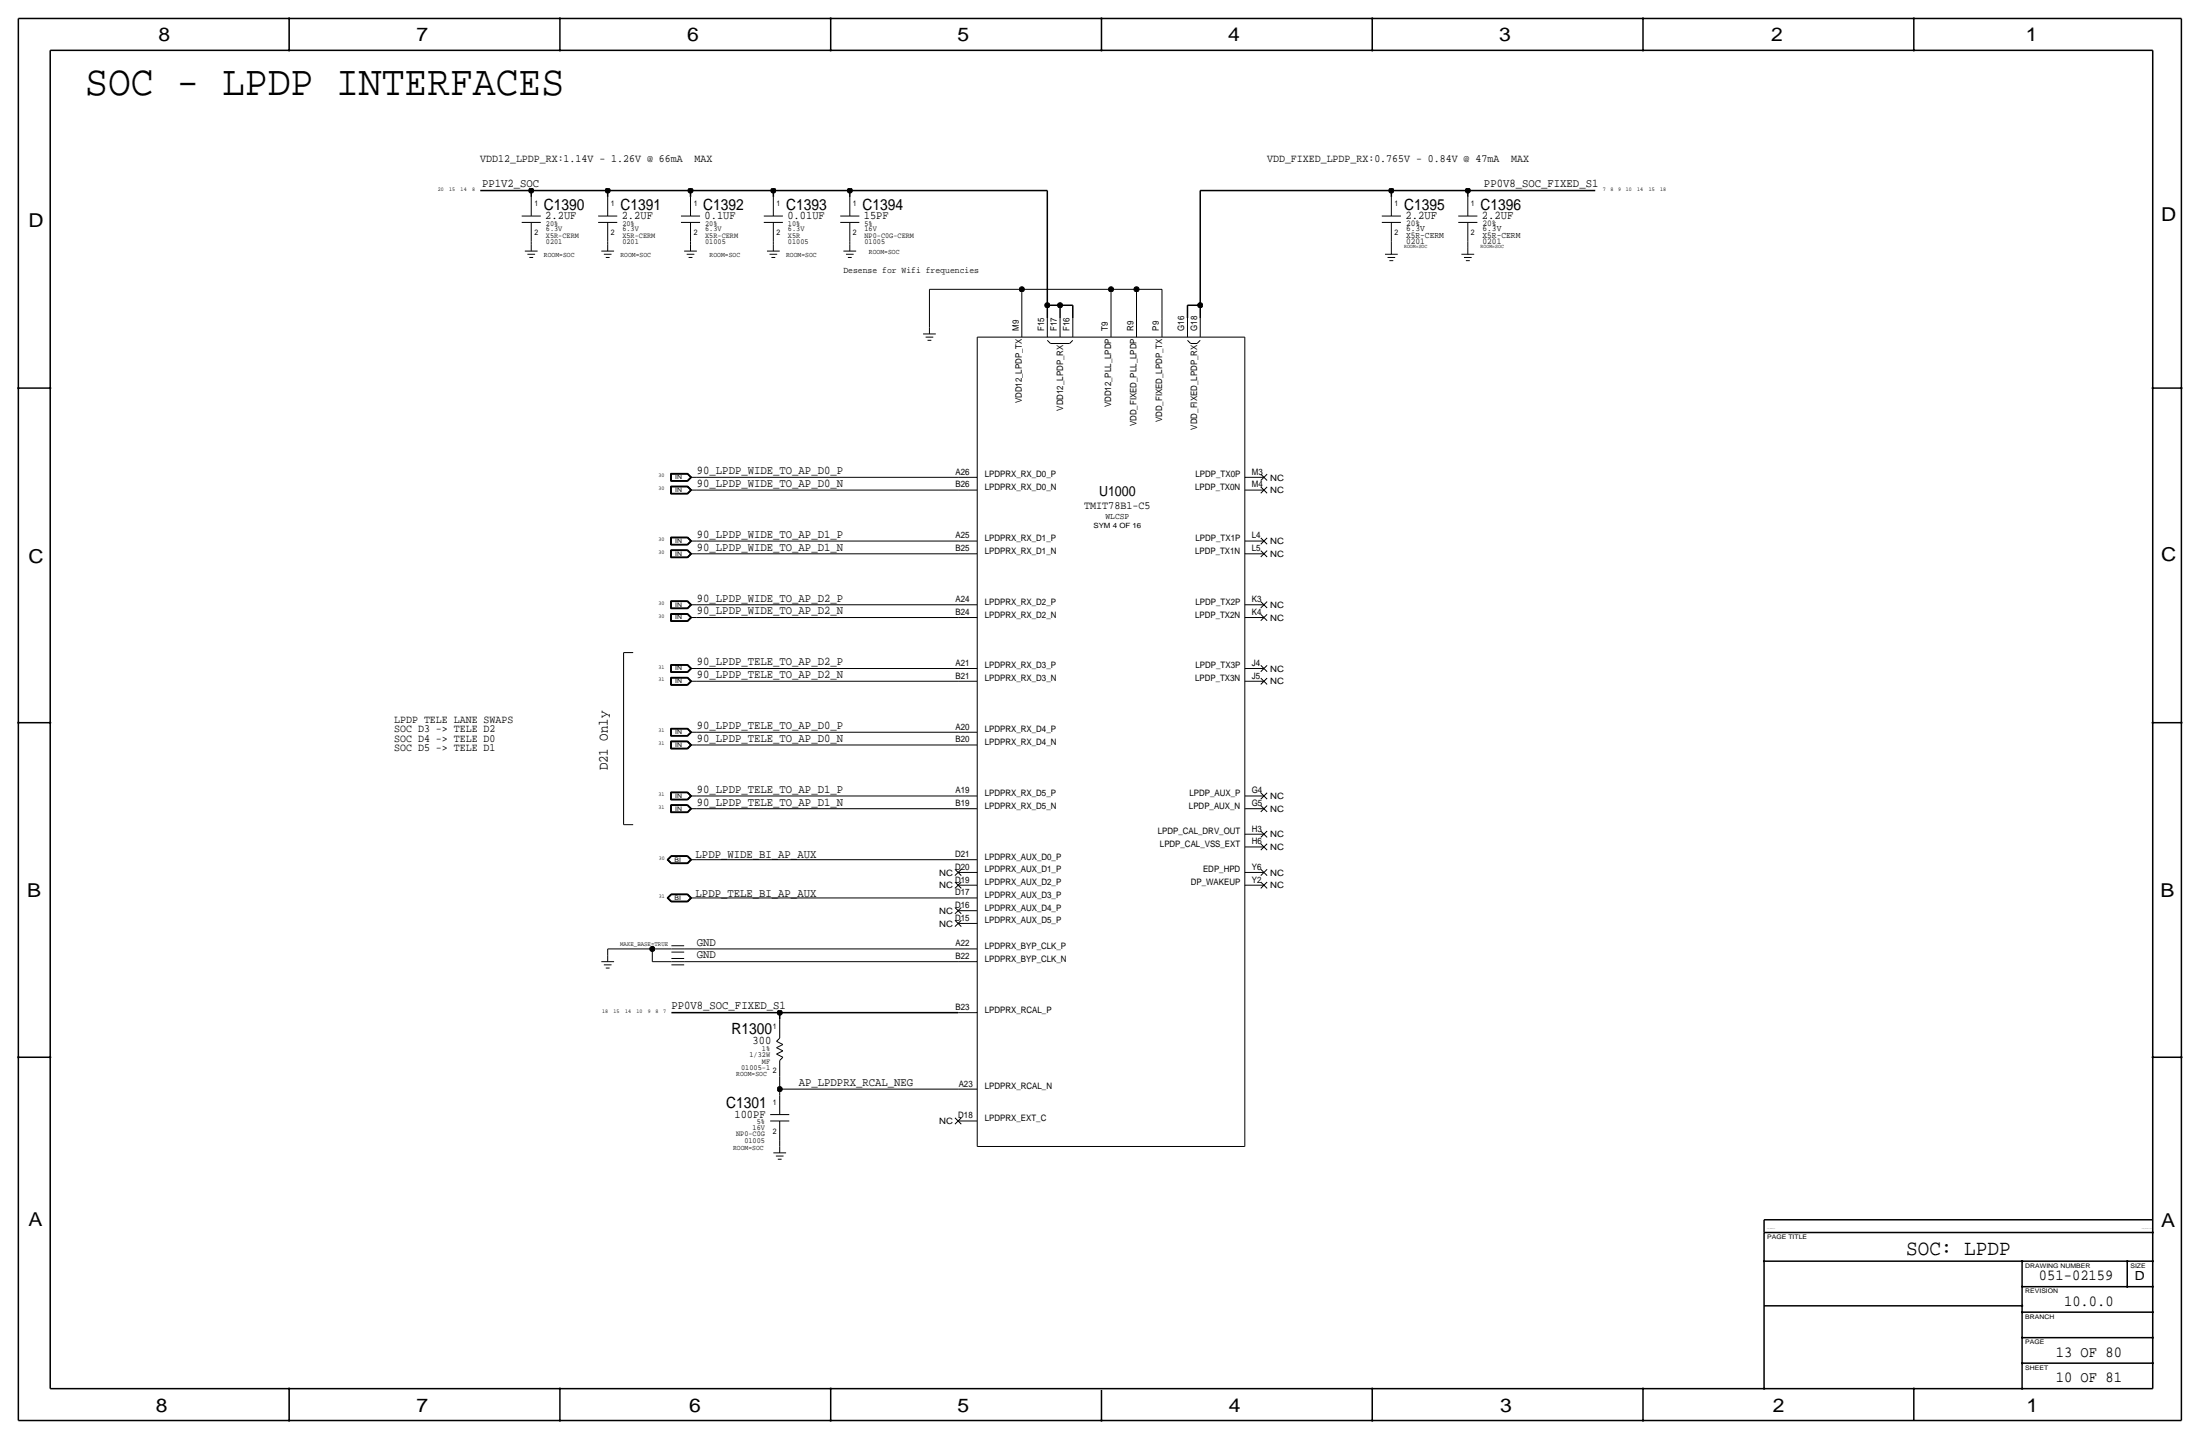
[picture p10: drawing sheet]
<svg xmlns="http://www.w3.org/2000/svg" width="877mm" height="574mm" viewBox="0 0 877 574" stroke-linecap="round" stroke-linejoin="round" font-family="sans-serif">
<g fill="none" stroke="#000" stroke-width=".4">
<path d="M211.8 78.5v7.6zM242.3 78.5v7.6zM275.3 78.5v7.6zM308.3 78.5v7.6zM338.8 78.5v7.6zM554.7 78.5v7.6zM585.2 78.5v7.6zM208 88.6h7.6zM208 86.1h7.6zM211.8 96.3v1.2zM211.8 97.5v2.6zM211.8 88.6v7.7z"/>
<path d="M238.5 86.1h7.6zM238.5 88.6h7.6zM242.3 96.3v1.2zM242.3 97.5v2.6zM242.3 88.6v7.7zM271.5 88.6h7.6zM271.5 86.1h7.6zM275.3 96.3v1.2zM275.3 88.6v7.7zM275.3 97.5v2.6zM304.5 86.1h7.6zM304.5 88.6h7.6z"/>
<path d="M308.3 96.3v1.2zM308.3 88.6v7.7zM308.3 97.5v2.6zM335 88.6h7.6zM335 86.1h7.6zM338.8 96.3v1.2zM338.8 97.5v2.6zM338.8 88.6v7.7zM550.9 88.6h7.6zM550.9 86.1h7.6zM554.7 96.3v2.5zM554.7 98.8v2.5z"/>
<path d="M554.7 88.6v7.7zM581.4 86.1h7.6zM581.4 88.6h7.6zM585.2 96.3v2.5zM585.2 98.8v2.5zM585.2 88.6v7.7zM209.2 100.1h5.1zM210.3 101.3h3zM211 102.6h1.5zM239.7 100.1h5.1zM240.7 101.3h3.1zM241.5 102.6h1.5z"/>
<path d="M272.7 100.1h5.1zM273.8 101.3h3zM274.5 102.6h1.5zM305.8 100.1h5zM306.8 101.3h3zM307.5 102.6h1.6zM336.2 100.1h5.1zM337.3 101.3h3zM338 102.6h1.5zM370.5 115.3v15.3zM370.5 115.3h36.9zM407.4 115.3v11.4z"/>
<path d="M407.4 115.3h35.5zM442.9 115.3h10.2zM442.9 115.3v11.4zM453.1 115.3v11.4zM453.1 115.3h10.1zM463.2 115.3v11.4zM552.1 101.3h5.1zM553.2 102.6h3zM553.9 103.9h1.5zM582.6 101.3h5.1zM583.6 102.6h3.1zM584.4 103.9h1.5z"/>
<path d="M368 133.1h5.1zM369 134.4h3.1zM369.8 135.6h1.5zM370.5 130.6v2.5zM389.6 134.4v322.5zM389.6 134.4h106.7zM407.4 126.7v7.7zM417.5 126.7v7.7zM417.5 135.6l1.3 1.3zM418.8 136.9h7.6zM422.6 126.7v7.7zM426.4 136.9l1.3-1.3z"/>
<path d="M427.7 126.7v7.7zM442.9 126.7v7.7zM453.1 126.7v7.7zM463.2 126.7v7.7zM473.4 126.7v7.7zM473.4 135.6l1.3 1.3zM474.7 136.9h2.5zM478.5 126.7v7.7zM478.5 135.6l-1.3 1.3zM496.3 134.4v322.5zM267.4 188.7v3.1zM267.4 191.8h6.8z"/>
<path d="M267.4 193.8v3.1zM267.4 196.9h6.8zM267.4 188.7h6.8zM267.4 193.8h6.8zM267.5 188.8v2.9zM267.5 191.7h6.6zM267.5 193.9v2.9zM267.5 196.8h6.6zM267.5 188.8h6.6zM267.5 193.9h6.6zM267.6 188.9v2.7zM267.6 191.6h6.5z"/>
<path d="M267.6 194v2.7zM267.6 196.7h6.5zM267.6 188.9h6.5zM267.6 194h6.5zM267.7 189h6.3zM267.7 194.1h6.3zM267.7 189v2.5zM267.7 191.5h6.3zM267.7 194.1v2.5zM267.7 196.6h6.3zM274 189l1.3 1.2zM274 194.1l1.3 1.2z"/>
<path d="M274 191.5l1.3-1.3zM274.1 191.6l1.3-1.4zM274.1 196.7l1.3-1.4zM274.1 188.9l1.3 1.3zM274.1 194l1.3 1.3zM274.1 191.7l1.5-1.5zM274.1 196.8l1.5-1.5zM274.1 188.8l1.5 1.4zM274.1 193.9l1.5 1.4zM274.2 188.7l1.5 1.5zM274.2 193.8l1.5 1.5zM274.2 191.8l1.5-1.6z"/>
<path d="M274.2 196.9l1.5-1.6zM275.3 190.2h2.5zM275.3 195.3h2.5zM275.3 195.3l-1.3 1.3zM277.8 195.3h104.2zM277.8 190.2h104.2zM382 190.2h7.6zM382 195.3h7.6zM496.3 195.3h7.6zM496.3 190.2h7.6zM502.6 191.5l2.6-2.5zM502.6 189l2.6 2.5z"/>
<path d="M502.6 196.6l2.6-2.5zM502.6 194.1l2.6 2.5zM267.4 214.1v3.1zM267.4 217.2h6.8zM267.4 219.2v3.1zM267.4 214.1h6.8zM267.4 219.2h6.8zM267.5 214.2v2.9zM267.5 217.1h6.6zM267.5 219.3v2.9zM267.5 214.2h6.6zM267.5 219.3h6.6z"/>
<path d="M267.6 214.3v2.7zM267.6 217h6.5zM267.6 219.4v2.7zM267.6 214.3h6.5zM267.6 219.4h6.5zM267.7 214.4h6.3zM267.7 219.5h6.3zM267.7 214.4v2.5zM267.7 216.9h6.3zM267.7 219.5v2.5zM274 214.4l1.3 1.2zM274 219.5l1.3 1.2z"/>
<path d="M274 216.9l1.3-1.3zM274.1 217l1.3-1.4zM274.1 214.3l1.3 1.3zM274.1 219.4l1.3 1.3zM274.1 217.1l1.5-1.5zM274.1 214.2l1.5 1.4zM274.1 219.3l1.5 1.4zM274.2 214.1l1.5 1.5zM274.2 219.2l1.5 1.5zM274.2 217.2l1.5-1.6zM275.3 215.6h2.5zM277.8 215.6h104.2z"/>
<path d="M382 215.6h7.6zM496.3 215.6h7.6zM502.6 216.9l2.6-2.5zM502.6 214.4l2.6 2.5zM502.6 219.5l2.6 2.5zM267.4 222.3h6.8zM267.4 239.5v3.1zM267.4 239.5h6.8zM267.5 222.2h6.6zM267.5 239.6v2.9zM267.5 239.6h6.6zM267.6 222.1h6.5z"/>
<path d="M267.6 239.7v2.7zM267.6 239.7h6.5zM267.7 239.8h6.3zM267.7 222h6.3zM267.7 239.8v2.5zM274 239.8l1.3 1.2zM274.1 222.1l1.3-1.4zM274.1 239.7l1.3 1.3zM274.1 222.2l1.5-1.5zM274.1 239.6l1.5 1.4zM274.2 239.5l1.5 1.5zM274.2 222.3l1.5-1.6z"/>
<path d="M275.3 220.7h2.5zM275.3 220.7l-1.3 1.3zM277.8 220.7h104.2zM382 220.7h7.6zM496.3 220.7h7.6zM502.6 222l2.6-2.5zM502.6 239.8l2.6 2.5zM267.4 244.6v3.1zM267.4 247.7h6.8zM267.4 242.6h6.8zM267.4 244.6h6.8zM267.5 244.7v2.9z"/>
<path d="M267.5 247.6h6.6zM267.5 242.5h6.6zM267.5 244.7h6.6zM267.6 244.8v2.7zM267.6 247.5h6.5zM267.6 242.4h6.5zM267.6 244.8h6.5zM267.7 244.9h6.3zM267.7 244.9v2.5zM267.7 247.4h6.3zM267.7 242.3h6.3zM274 244.9l1.3 1.2z"/>
<path d="M274 247.4l1.3-1.3zM274 242.3l1.3-1.3zM274.1 247.5l1.3-1.4zM274.1 242.4l1.3-1.4zM274.1 244.8l1.3 1.3zM274.1 247.6l1.5-1.5zM274.1 242.5l1.5-1.5zM274.1 244.7l1.5 1.4zM274.2 244.6l1.5 1.5zM274.2 247.7l1.5-1.6zM274.2 242.6l1.5-1.6zM275.3 246.1h2.5z"/>
<path d="M275.3 241h2.5zM277.8 241h104.2zM277.8 246.1h104.2zM382 246.1h7.6zM382 241h7.6zM496.3 241h7.6zM496.3 246.1h7.6zM502.6 242.3l2.6-2.5zM502.6 247.4l2.6-2.5zM502.6 244.9l2.6 2.5zM248.6 260.1h3.8zM248.6 260.1v68.6z"/>
<path d="M267.4 264.9v3.1zM267.4 268h6.8zM267.4 270v3.1zM267.4 273.1h6.8zM267.4 264.9h6.8zM267.4 270h6.8zM267.5 265v2.9zM267.5 267.9h6.6zM267.5 270.1v2.9zM267.5 273h6.6zM267.5 265h6.6zM267.5 270.1h6.6z"/>
<path d="M267.6 265.1v2.7zM267.6 267.8h6.5zM267.6 270.2v2.7zM267.6 272.9h6.5zM267.6 265.1h6.5zM267.6 270.2h6.5zM267.7 265.2h6.3zM267.7 270.3h6.3zM267.7 265.2v2.5zM267.7 267.7h6.3zM267.7 270.3v2.5zM267.7 272.8h6.3z"/>
<path d="M274 265.2l1.3 1.2zM274 270.3l1.3 1.2zM274 267.7l1.3-1.3zM274 272.8l1.3-1.3zM274.1 267.8l1.3-1.4zM274.1 272.9l1.3-1.4zM274.1 265.1l1.3 1.3zM274.1 270.2l1.3 1.3zM274.1 267.9l1.5-1.5zM274.1 273l1.5-1.5zM274.1 265l1.5 1.4zM274.1 270.1l1.5 1.4z"/>
<path d="M274.2 264.9l1.5 1.5zM274.2 270l1.5 1.5zM274.2 268l1.5-1.6zM274.2 273.1l1.5-1.6zM275.3 266.4h2.5zM275.3 271.5h2.5zM277.8 271.5h104.2zM277.8 266.4h104.2zM382 271.5h7.6zM382 266.4h7.6zM496.3 266.4h7.6zM496.3 271.5h7.6z"/>
<path d="M502.6 267.7l2.6-2.5zM502.6 265.2l2.6 2.5zM502.6 272.8l2.6-2.5zM502.6 270.3l2.6 2.5zM267.4 290.3v3.1zM267.4 293.4h6.8zM267.4 295.4v3.1zM267.4 298.5h6.8zM267.4 290.3h6.8zM267.4 295.4h6.8zM267.5 290.4v2.9zM267.5 293.3h6.6z"/>
<path d="M267.5 295.5v2.9zM267.5 298.4h6.6zM267.5 290.4h6.6zM267.5 295.5h6.6zM267.6 290.5v2.7zM267.6 293.2h6.5zM267.6 295.6v2.7zM267.6 298.3h6.5zM267.6 290.5h6.5zM267.6 295.6h6.5zM267.7 290.6h6.3zM267.7 295.7h6.3z"/>
<path d="M267.7 290.6v2.5zM267.7 293.1h6.3zM267.7 295.7v2.5zM267.7 298.2h6.3zM274 290.6l1.3 1.2zM274 295.7l1.3 1.2zM274 293.1l1.3-1.3zM274 298.2l1.3-1.3zM274.1 293.2l1.3-1.4zM274.1 298.3l1.3-1.4zM274.1 290.5l1.3 1.3zM274.1 295.6l1.3 1.3z"/>
<path d="M274.1 293.3l1.5-1.5zM274.1 298.4l1.5-1.5zM274.1 290.4l1.5 1.4zM274.1 295.5l1.5 1.4zM274.2 290.3l1.5 1.5zM274.2 295.4l1.5 1.5zM274.2 293.4l1.5-1.6zM274.2 298.5l1.5-1.6zM275.3 291.8h2.5zM275.3 296.9h2.5zM277.8 291.8h104.2zM277.8 296.9h104.2z"/>
<path d="M382 291.8h7.6zM382 296.9h7.6zM267.4 315.7v3.1zM267.4 318.8h6.8zM267.4 315.7h6.8zM267.5 315.8v2.9zM267.5 318.7h6.6zM267.5 315.8h6.6zM267.6 315.9v2.7zM267.6 318.6h6.5zM267.6 315.9h6.5zM267.7 316h6.3z"/>
<path d="M267.7 316v2.5zM267.7 318.5h6.3zM274 316l1.3 1.2zM274 318.5l1.3-1.3zM274.1 318.6l1.3-1.4zM274.1 315.9l1.3 1.3zM274.1 318.7l1.5-1.5zM274.1 315.8l1.5 1.4zM274.2 315.7l1.5 1.5zM274.2 318.8l1.5-1.6zM275.3 317.2h2.5zM277.8 317.2h104.2z"/>
<path d="M382 317.2h7.6zM496.3 317.2h7.6zM502.6 318.5l2.6-2.5zM502.6 316l2.6 2.5zM248.6 328.7h3.8zM267.4 320.8v3.1zM267.4 323.9h6.8zM267.4 320.8h6.8zM267.5 320.9v2.9zM267.5 323.8h6.6zM267.5 320.9h6.6zM267.6 321v2.7z"/>
<path d="M267.6 323.7h6.5zM267.6 321h6.5zM267.7 321.1h6.3zM267.7 321.1v2.5zM267.7 323.6h6.3zM274 321.1l1.3 1.2zM274 323.6l1.3-1.3zM274.1 323.7l1.3-1.4zM274.1 321l1.3 1.3zM274.1 323.8l1.5-1.5zM274.1 320.9l1.5 1.4zM274.2 320.8l1.5 1.5z"/>
<path d="M274.2 323.9l1.5-1.6zM275.3 322.3h2.5zM277.8 322.3h104.2zM382 322.3h7.6zM496.3 332.5h7.6zM496.3 322.3h7.6zM496.3 337.6h7.6zM502.6 323.6l2.6-2.5zM502.6 321.1l2.6 2.5zM502.6 333.8l2.6-2.6zM502.6 331.2l2.6 2.6zM502.6 338.8l2.6-2.5z"/>
<path d="M502.6 336.3l2.6 2.5zM265.9 357.9l1.6 1.6zM265.9 342.6l1.6 1.6zM265.9 357.9l1.6-1.6zM265.9 342.6l1.6-1.5zM266.1 357.9l1.5-1.5zM266.1 342.6l1.5-1.4zM266.1 357.9l1.5 1.5zM266.1 342.6l1.5 1.5zM266.2 357.9l1.4-1.4zM266.2 342.6l1.4-1.3zM266.2 357.9l1.4 1.4z"/>
<path d="M266.2 342.6l1.4 1.4zM266.4 357.9l1.3-1.3zM266.4 342.6l1.3-1.2zM266.4 357.9l1.3 1.3zM266.4 342.6l1.3 1.3zM267.5 359.5h6.7zM267.5 344.2h6.7zM267.5 356.3h6.7zM267.5 341.1h6.7zM267.6 356.4h6.5zM267.6 341.2h6.5zM267.6 359.4h6.5z"/>
<path d="M267.6 344.1h6.5zM267.6 359.3h6.5zM267.6 344h6.5zM267.6 356.5h6.5zM267.6 341.3h6.5zM267.7 356.6h6.3zM267.7 341.4h6.3zM267.7 359.2h6.3zM267.7 343.9h6.3zM274 356.6l1.3 1.3zM274 341.4l1.3 1.2zM274 359.2l1.3-1.3z"/>
<path d="M274 343.9l1.3-1.3zM274.1 359.3l1.3-1.4zM274.1 344l1.3-1.4zM274.1 356.5l1.3 1.4zM274.1 341.3l1.3 1.3zM274.1 359.4l1.5-1.5zM274.1 344.1l1.5-1.5zM274.1 356.4l1.5 1.5zM274.1 341.2l1.5 1.4zM274.2 356.3l1.5 1.6zM274.2 341.1l1.5 1.5zM274.2 359.5l1.5-1.6z"/>
<path d="M274.2 344.2l1.5-1.6zM275.3 357.9h2.5zM275.3 342.6h2.5zM277.8 342.6h104.2zM277.8 357.9h104.2zM380.7 354.1l2.5-2.6zM380.7 351.5l2.5 2.6zM380.7 349l2.5-2.5zM380.7 346.5l2.5 2.5zM382 342.6h7.6zM382 352.8h7.6zM382 347.7h7.6z"/>
<path d="M382 357.9h7.6zM496.3 347.7h7.6zM496.3 352.8h7.6zM502.6 349l2.6-2.5zM502.6 346.5l2.6 2.5zM502.6 354.1l2.6-2.6zM502.6 351.5l2.6 2.6zM242.3 378.2h17.7zM242.3 378.2v2.5zM260 378.2v5.1zM260 378.2h7.7zM267.7 379.5h5z"/>
<path d="M267.7 378.2h5zM267.7 376.9h5zM272.7 378.2h109.3zM380.7 364.2l2.5-2.5zM380.7 361.7l2.5 2.5zM380.7 369.3l2.5-2.5zM380.7 366.8l2.5 2.5zM382 378.2h7.6zM382 363h7.6zM382 368h7.6zM239.7 383.3h5.1zM240.7 384.6h3.1z"/>
<path d="M241.5 385.8h1.5zM242.3 380.7v2.6zM260 383.3h7.7zM267.7 384.6h5zM267.7 383.3h5zM267.7 382h5zM272.7 383.3h109.3zM382 383.3h7.6zM309.6 415l1.2-1.2zM309.6 415l2.5 1.3zM309.6 417.6l2.5 1.2zM309.6 417.6l2.5-1.3z"/>
<path d="M310.8 406.1v7.7zM382 403.6h7.6zM309.6 420.1l2.5 1.3zM309.6 420.1l2.5-1.3zM310.8 434.1h71.2zM310.8 429v5.1zM310.8 434.1v2.5zM310.8 422.7v6.3zM310.8 436.6v7.6zM312.1 421.4l-1.3 1.3zM382 434.1h7.6zM307 444.2h7.7z"/>
<path d="M307 446.8h7.7zM308.3 459.5h5.1zM310.8 454.4v2.5zM310.8 456.9v2.6zM310.8 446.8v7.6zM380.7 448.1l2.5-2.6zM380.7 445.5l2.5 2.6zM382 446.8h7.6zM389.6 456.9h106.7zM309.3 460.8h3.1zM310.1 462h1.5z"/>
</g>
<g fill="none" stroke="#000" stroke-width=".6" stroke-linecap="butt">
<path d="M7.3 7.4v558.8zM7.3 7.4h862.3zM115.3 7.4v12.7zM223.2 7.4v12.7zM331.2 7.4v12.7zM439.1 7.4v12.7zM547.1 7.4v12.7zM655 7.4v12.7zM763 7.4v12.7zM869.6 7.4v558.8zM20 20.1v533.4zM20 20.1h838.2z"/>
<path d="M858.2 20.1v533.4zM191.5 75.9h20.3zM211.8 75.9h30.5zM211.8 75.9v2.6zM242.3 75.9h33zM242.3 75.9v2.6zM275.3 75.9h33zM275.3 75.9v2.6zM308.3 75.9h30.5zM308.3 75.9v2.6zM338.8 75.9v2.6zM338.8 75.9h78.7z"/>
<path d="M417.5 75.9v45.8zM478.5 75.9h76.2zM478.5 75.9v45.8zM554.7 75.9v2.6zM554.7 75.9h30.5zM585.2 75.9v2.6zM585.2 75.9h50.8zM417.5 121.7h5.1zM417.5 121.7v5zM422.6 121.7v5zM422.6 121.7h5.1zM427.7 121.7v5z"/>
<path d="M473.4 121.7h5.1zM473.4 121.7v5zM478.5 121.7v5zM7.3 154.7h12.7zM858.2 154.7h11.4zM7.3 288h12.7zM858.2 288h11.4zM267.7 403.6h43.1zM310.8 403.6h71.2zM310.8 403.6v2.5zM7.3 421.4h12.7zM858.2 421.4h11.4z"/>
<path d="M703.3 491.2h154.9zM703.3 486.2v5zM703.3 486.2h154.9zM703.3 491.2v62.3zM703.3 502.7h154.9zM806.1 502.7v50.8zM806.1 512.8h52.1zM848.1 502.7v10.1zM703.3 520.4h102.8zM806.1 533.1h52.1zM806.1 523h52.1zM20 553.5h838.2z"/>
<path d="M115.3 553.5v12.7zM223.2 553.5v12.7zM331.2 553.5v12.7zM439.1 554v12.2zM547.1 553.5v12.7zM655 553.5v12.7zM763 553.5v12.7zM806.1 543.3h52.1zM7.3 566.2h862.3z"/>
</g>
<g fill="#000" stroke="#000" stroke-width=".4">
<path d="M115.1 7.2h.4v.3h-.4zM115.1 19.9h.4v.3h-.4zM223 7.2h.4v.3h-.4zM223 19.9h.4v.3h-.4zM331 19.9h.4v.3h-.4zM331 7.2h.4v.3h-.4zM438.9 7.2h.4v.3h-.4zM438.9 19.9h.4v.3h-.4zM546.9 7.2h.4v.3h-.4zM546.9 19.9h.4v.3h-.4zM654.8 19.9h.4v.3h-.4zM654.8 7.2h.4v.3h-.4z"/>
<path d="M762.8 19.9h.4v.3h-.4zM762.8 7.2h.4v.3h-.4zM7.1 154.5h.4v.4h-.4zM19.8 154.5h.4v.4h-.4zM858 154.5h.4v.4h-.4zM869.5 154.5h.3v.4h-.3zM7.1 287.9h.4v.3h-.4zM19.8 287.9h.4v.3h-.4zM858 287.9h.4v.3h-.4zM869.5 287.9h.3v.3h-.3zM7.1 421.2h.4v.4h-.4zM19.8 421.2h.4v.4h-.4z"/>
<path d="M858 421.2h.4v.4h-.4zM869.5 421.2h.3v.4h-.3zM858 491.1h.4v.3h-.4zM703.1 502.5h.4v.3h-.4zM806 502.5h.3v.3h-.3zM806 512.7h.3v.3h-.3zM847.9 512.7h.3v.3h-.3zM847.9 502.5h.3v.3h-.3zM858 502.5h.4v.3h-.4zM858 512.7h.4v.3h-.4zM806 520.3h.3v.3h-.3zM806 522.8h.3v.4h-.3z"/>
<path d="M806 533h.3v.3h-.3zM858 522.8h.4v.4h-.4zM858 533h.4v.3h-.4zM115.1 553.3h.4v.3h-.4zM223 553.3h.4v.3h-.4zM331 553.3h.4v.3h-.4zM546.9 553.3h.4v.3h-.4zM654.8 553.3h.4v.3h-.4zM703.1 553.3h.4v.3h-.4zM762.8 553.3h.4v.3h-.4zM806 543.1h.3v.4h-.3zM806 553.3h.3v.3h-.3z"/>
<path d="M858 543.1h.4v.4h-.4zM115.1 566h.4v.3h-.4zM223 566h.4v.3h-.4zM331 566h.4v.3h-.4zM438.9 566h.4v.3h-.4zM546.9 566h.4v.3h-.4zM654.8 566h.4v.3h-.4z"/>
<circle cx="211.8" cy="75.9" r="1.02"/>
<circle cx="242.3" cy="75.9" r="1.02"/>
<circle cx="275.3" cy="75.9" r="1.02"/>
<circle cx="308.3" cy="75.9" r="1.02"/>
<circle cx="338.8" cy="75.9" r="1.02"/>
<circle cx="554.7" cy="75.9" r="1.02"/>
<circle cx="585.2" cy="75.9" r="1.02"/>
<circle cx="407.4" cy="115.3" r="1.02"/>
<circle cx="442.9" cy="115.3" r="1.02"/>
<circle cx="453.1" cy="115.3" r="1.02"/>
<circle cx="417.5" cy="121.7" r="1.02"/>
<circle cx="422.6" cy="121.7" r="1.02"/>
<circle cx="478.5" cy="121.7" r="1.02"/>
<circle cx="260" cy="378.2" r="1.02"/>
<circle cx="310.8" cy="403.6" r="1.02"/>
<circle cx="310.8" cy="434.1" r="1.02"/>
</g>
<text font-size="17" x="34" y="37.8">SOC - LPDP INTERFACES</text>
<text font-size="8.6" x="759.9" y="500.1">SOC: LPDP</text>
<g font-size="7.6">
<text x="63.2" y="16.5">8</text>
<text x="166.1" y="16.5">7</text>
<text x="274" y="16.5">6</text>
<text x="381.7" y="16.5">5</text>
<text x="489.7" y="16.5">4</text>
<text x="597.6" y="16.5">3</text>
<text x="706.1" y="16.5">2</text>
<text x="807.7" y="16.5">1</text>
<text x="861.5" y="88.1">D</text>
<text x="11.4" y="90.4">D</text>
<text x="11.4" y="224.3">C</text>
<text x="861.5" y="223.8">C</text>
<text x="10.8" y="357.6">B</text>
<text x="861.3" y="357.4">B</text>
<text x="11.3" y="488.4">A</text>
<text x="861.5" y="489.2">A</text>
<text x="62.2" y="562.6">8</text>
<text x="166" y="562.6">7</text>
<text x="274.8" y="562.6">6</text>
<text x="381.7" y="562.6">5</text>
<text x="489.9" y="562.6">4</text>
<text x="598.1" y="562.6">3</text>
<text x="706.8" y="562.6">2</text>
<text x="807.9" y="562.6">1</text>
</g>
<g font-size="6.2">
<text x="216.9" y="83.6">C1390</text>
<text x="247.3" y="83.6">C1391</text>
<text x="280.4" y="83.6">C1392</text>
<text x="313.4" y="83.6">C1393</text>
<text x="343.9" y="83.6">C1394</text>
<text x="559.7" y="83.6">C1395</text>
<text x="590.2" y="83.6">C1396</text>
<text x="291.6" y="412.2">R1300</text>
<text x="289.6" y="441.7">C1301</text>
<text x="812.9" y="510.3">051-02159</text>
<text x="822.9" y="520.4">10.0.0</text>
<text x="819.6" y="540.8">13 OF 80</text>
<text x="819.6" y="550.9">10 OF 81</text>
</g>
<g font-size="5.6">
<text x="438.2" y="197.9">U1000</text>
<text x="242.3" y="307.1" transform="rotate(-90 242.3 307.1)">D21 Only</text>
</g>
<text font-size="5" x="851.1" y="510.3">D</text>
<g font-size="4.7">
<text x="192.2" y="74.7">PP1V2_SOC</text>
<text x="591.6" y="74.7">PP0V8_SOC_FIXED_S1</text>
<text x="217.4" y="87.4">2.2UF</text>
<text x="247.9" y="87.4">2.2UF</text>
<text x="280.9" y="87.4">0.1UF</text>
<text x="313.9" y="87.4">0.01UF</text>
<text x="344.4" y="87.4">15PF</text>
<text x="560.3" y="87.4">2.2UF</text>
<text x="590.8" y="87.4">2.2UF</text>
<text x="277.8" y="189">90_LPDP_WIDE_TO_AP_D0_P</text>
<text x="277.8" y="194">90_LPDP_WIDE_TO_AP_D0_N</text>
<text x="277.8" y="214.4">90_LPDP_WIDE_TO_AP_D1_P</text>
<text x="277.8" y="219.4">90_LPDP_WIDE_TO_AP_D1_N</text>
<text x="277.8" y="239.8">90_LPDP_WIDE_TO_AP_D2_P</text>
<text x="277.8" y="244.8">90_LPDP_WIDE_TO_AP_D2_N</text>
<text x="277.8" y="265.2">90_LPDP_TELE_TO_AP_D2_P</text>
<text x="277.8" y="270.2">90_LPDP_TELE_TO_AP_D2_N</text>
<text x="277.8" y="290.6">90_LPDP_TELE_TO_AP_D0_P</text>
<text x="277.8" y="295.7">90_LPDP_TELE_TO_AP_D0_N</text>
<text x="277.8" y="316">90_LPDP_TELE_TO_AP_D1_P</text>
<text x="277.8" y="321">90_LPDP_TELE_TO_AP_D1_N</text>
<text x="277.3" y="342.1">LPDP_WIDE_BI_AP_AUX</text>
<text x="277.3" y="357.4">LPDP_TELE_BI_AP_AUX</text>
<text x="277.8" y="376.9">GND</text>
<text x="277.8" y="382">GND</text>
<text x="267.7" y="402.3">PP0V8_SOC_FIXED_S1</text>
<text x="300.1" y="416.1">300</text>
<text x="318.5" y="432.8">AP_LPDPRX_RCAL_NEG</text>
<text x="292.8" y="445.5">100PF</text>
</g>
<text font-size="4.5" x="432.2" y="203">TMIT78B1-C5</text>
<g font-size="4.4">
<text x="191.5" y="64.5">VDD12_LPDP_RX:1.14V - 1.26V @ 66mA</text>
<text x="276.9" y="64.5">MAX</text>
<text x="505.2" y="64.5">VDD_FIXED_LPDP_RX:0.765V - 0.84V @ 47mA</text>
<text x="602.5" y="64.5">MAX</text>
<text x="157.2" y="288">LPDP TELE LANE SWAPS</text>
<text x="157.2" y="291.8">SOC D3 -&gt; TELE D2</text>
<text x="157.2" y="299.5">SOC D5 -&gt; TELE D1</text>
<text x="157.2" y="295.7">SOC D4 -&gt; TELE D0</text>
</g>
<text font-size="3.6" x="336.2" y="109">Desense for Wifi frequencies</text>
<g font-size="3.5">
<text x="560.5" y="89.9">20%</text>
<text x="591" y="89.9">20%</text>
<text x="560.5" y="92.2">6.3V</text>
<text x="560.5" y="94.7">X5R-CERM</text>
<text x="591" y="92.2">6.3V</text>
<text x="591" y="94.7">X5R-CERM</text>
<text x="560.5" y="97.3">0201</text>
<text x="591" y="97.3">0201</text>
<text x="406.1" y="131.8" transform="rotate(-90 406.1 131.8)">M9</text>
<text x="416.3" y="131.8" transform="rotate(-90 416.3 131.8)">F15</text>
<text x="421.3" y="131.8" transform="rotate(-90 421.3 131.8)">F17</text>
<text x="426.4" y="131.8" transform="rotate(-90 426.4 131.8)">F16</text>
<text x="441.7" y="131.8" transform="rotate(-90 441.7 131.8)">T9</text>
<text x="451.8" y="131.8" transform="rotate(-90 451.8 131.8)">R9</text>
<text x="462" y="131.8" transform="rotate(-90 462 131.8)">P9</text>
<text x="472.2" y="131.8" transform="rotate(-90 472.2 131.8)">G16</text>
<text x="477.2" y="131.8" transform="rotate(-90 477.2 131.8)">G18</text>
<text x="407.4" y="160.8" transform="rotate(-90 407.4 160.8)">VDD12_LPDP_TX</text>
<text x="423.9" y="163.7" transform="rotate(-90 423.9 163.7)">VDD12_LPDP_RX</text>
<text x="442.9" y="162.4" transform="rotate(-90 442.9 162.4)">VDD12_PLL_LPDP</text>
<text x="453.1" y="169.9" transform="rotate(-90 453.1 169.9)">VDD_FIXED_PLL_LPDP</text>
<text x="463.3" y="168.3" transform="rotate(-90 463.3 168.3)">VDD_FIXED_LPDP_TX</text>
<text x="477.2" y="171.2" transform="rotate(-90 477.2 171.2)">VDD_FIXED_LPDP_RX</text>
<text x="380.9" y="189.2">A26</text>
<text x="392.6" y="190.2">LPDPRX_RX_D0_P</text>
<text x="476.6" y="190.2">LPDP_TX0P</text>
<text x="499.1" y="189.2">M3</text>
<text x="506.4" y="191.5">NC</text>
<text x="380.9" y="194.3">B26</text>
<text x="392.6" y="195.3">LPDPRX_RX_D0_N</text>
<text x="476.4" y="195.3">LPDP_TX0N</text>
<text x="499.1" y="194.3">M4</text>
<text x="506.4" y="196.6">NC</text>
<text x="440.7" y="206.7">WLCSP</text>
<text x="380.9" y="214.6">A25</text>
<text x="392.6" y="215.6">LPDPRX_RX_D1_P</text>
<text x="476.6" y="215.6">LPDP_TX1P</text>
<text x="499.1" y="214.6">L4</text>
<text x="380.9" y="219.7">B25</text>
<text x="392.6" y="220.7">LPDPRX_RX_D1_N</text>
<text x="476.4" y="220.7">LPDP_TX1N</text>
<text x="499.1" y="219.7">L5</text>
<text x="506.4" y="216.9">NC</text>
<text x="506.4" y="222">NC</text>
<text x="380.9" y="240">A24</text>
<text x="380.9" y="245.1">B24</text>
<text x="392.6" y="241">LPDPRX_RX_D2_P</text>
<text x="476.6" y="241">LPDP_TX2P</text>
<text x="499.1" y="240">K3</text>
<text x="499.1" y="245.1">K4</text>
<text x="506.4" y="242.3">NC</text>
<text x="392.6" y="246.1">LPDPRX_RX_D2_N</text>
<text x="476.4" y="246.1">LPDP_TX2N</text>
<text x="506.4" y="247.4">NC</text>
<text x="380.9" y="265.4">A21</text>
<text x="392.6" y="266.4">LPDPRX_RX_D3_P</text>
<text x="476.6" y="266.4">LPDP_TX3P</text>
<text x="499.1" y="265.4">J4</text>
<text x="506.4" y="267.7">NC</text>
<text x="380.9" y="270.5">B21</text>
<text x="392.6" y="271.5">LPDPRX_RX_D3_N</text>
<text x="476.4" y="271.5">LPDP_TX3N</text>
<text x="499.1" y="270.5">J5</text>
<text x="506.4" y="272.8">NC</text>
<text x="380.9" y="290.8">A20</text>
<text x="392.6" y="291.8">LPDPRX_RX_D4_P</text>
<text x="380.9" y="295.9">B20</text>
<text x="392.6" y="296.9">LPDPRX_RX_D4_N</text>
<text x="380.9" y="316.2">A19</text>
<text x="392.6" y="317.2">LPDPRX_RX_D5_P</text>
<text x="474.2" y="317.2">LPDP_AUX_P</text>
<text x="499.1" y="316.2">G4</text>
<text x="380.9" y="321.3">B19</text>
<text x="392.6" y="322.3">LPDPRX_RX_D5_N</text>
<text x="474" y="322.3">LPDP_AUX_N</text>
<text x="499.1" y="321.3">G5</text>
<text x="506.4" y="318.5">NC</text>
<text x="506.4" y="323.6">NC</text>
<text x="461.6" y="332.5">LPDP_CAL_DRV_OUT</text>
<text x="499.1" y="331.5">H3</text>
<text x="506.4" y="333.8">NC</text>
<text x="380.8" y="341.6">D21</text>
<text x="462.4" y="337.6">LPDP_CAL_VSS_EXT</text>
<text x="499.1" y="336.5">H6</text>
<text x="506.4" y="338.8">NC</text>
<text x="380.8" y="346.7">D20</text>
<text x="392.6" y="342.6">LPDPRX_AUX_D0_P</text>
<text x="392.6" y="347.7">LPDPRX_AUX_D1_P</text>
<text x="479.6" y="347.7">EDP_HPD</text>
<text x="499.1" y="346.7">Y6</text>
<text x="374.4" y="349">NC</text>
<text x="380.8" y="351.8">D19</text>
<text x="392.6" y="352.8">LPDPRX_AUX_D2_P</text>
<text x="474.7" y="352.8">DP_WAKEUP</text>
<text x="499.1" y="351.8">Y2</text>
<text x="506.4" y="349">NC</text>
<text x="374.4" y="354.1">NC</text>
<text x="380.8" y="356.9">D17</text>
<text x="392.6" y="357.9">LPDPRX_AUX_D3_P</text>
<text x="506.4" y="354.1">NC</text>
<text x="374.4" y="364.2">NC</text>
<text x="380.8" y="361.9">D16</text>
<text x="392.6" y="363">LPDPRX_AUX_D4_P</text>
<text x="374.4" y="369.3">NC</text>
<text x="380.8" y="367">D15</text>
<text x="392.6" y="368">LPDPRX_AUX_D5_P</text>
<text x="380.9" y="377.2">A22</text>
<text x="380.9" y="382.3">B22</text>
<text x="392.6" y="378.2">LPDPRX_BYP_CLK_P</text>
<text x="392.6" y="383.3">LPDPRX_BYP_CLK_N</text>
<text x="380.9" y="402.6">B23</text>
<text x="392.6" y="403.6">LPDPRX_RCAL_P</text>
<text x="382.2" y="433.1">A23</text>
<text x="392.6" y="434.1">LPDPRX_RCAL_N</text>
<text x="374.4" y="448.1">NC</text>
<text x="382" y="445.8">D18</text>
<text x="392.6" y="446.8">LPDPRX_EXT_C</text>
</g>
<g font-size="3.1">
<text x="213.1" y="82.3">1</text>
<text x="243.5" y="82.3">1</text>
<text x="276.6" y="82.3">1</text>
<text x="309.6" y="82.3">1</text>
<text x="340.1" y="82.3">1</text>
<text x="556" y="82.3">1</text>
<text x="586.4" y="82.3">1</text>
<text x="217.6" y="89.9">20%</text>
<text x="248.1" y="89.9">20%</text>
<text x="281.1" y="89.9">20%</text>
<text x="314.1" y="89.9">10%</text>
<text x="344.6" y="89.9">5%</text>
<text x="213.1" y="93.7">2</text>
<text x="217.6" y="92.2">6.3V</text>
<text x="217.6" y="94.7">X5R-CERM</text>
<text x="243.5" y="93.7">2</text>
<text x="248.1" y="92.2">6.3V</text>
<text x="248.1" y="94.7">X5R-CERM</text>
<text x="276.6" y="93.7">2</text>
<text x="281.1" y="94.7">X5R-CERM</text>
<text x="281.1" y="92.2">6.3V</text>
<text x="309.6" y="93.7">2</text>
<text x="314.1" y="92.2">6.3V</text>
<text x="314.1" y="94.7">X5R</text>
<text x="340.1" y="93.7">2</text>
<text x="344.6" y="94.7">NP0-C0G-CERM</text>
<text x="344.6" y="92.2">16V</text>
<text x="556" y="93.7">2</text>
<text x="586.4" y="93.7">2</text>
<text x="217.6" y="97.3">0201</text>
<text x="248.1" y="97.3">0201</text>
<text x="281.1" y="97.3">01005</text>
<text x="314.1" y="97.3">01005</text>
<text x="344.6" y="97.3">01005</text>
<text x="308" y="410">1</text>
<text x="303.7" y="418.8">1%</text>
<text x="298.8" y="421.4">1/32W</text>
<text x="303.7" y="423.9">MF</text>
<text x="295.5" y="426.5">01005-1</text>
<text x="308" y="427.7">2</text>
<text x="308" y="440.4">1</text>
<text x="301.7" y="448.1">5%</text>
<text x="293.5" y="452.9">NP0-C0G</text>
<text x="296.8" y="455.4">01005</text>
<text x="300.1" y="450.3">16V</text>
<text x="308" y="451.9">2</text>
</g>
<g font-size="2.9">
<text x="346.4" y="101.3">ROOM=SOC</text>
<text x="216.9" y="102.6">ROOM=SOC</text>
<text x="247.3" y="102.6">ROOM=SOC</text>
<text x="282.9" y="102.6">ROOM=SOC</text>
<text x="313.4" y="102.6">ROOM=SOC</text>
<text x="435.9" y="210.6">SYM 4 OF 16</text>
<text x="293.5" y="429">ROOM=SOC</text>
<text x="292.3" y="458.2">ROOM=SOC</text>
</g>
<text font-size="2.6" x="247.2" y="376.9">MAKE_BASE=TRUE</text>
<g font-size="2.5">
<text x="269.2" y="191">IN</text>
<text x="269.2" y="196.1">IN</text>
<text x="269.2" y="216.4">IN</text>
<text x="269.2" y="221.5">IN</text>
<text x="269.2" y="241.8">IN</text>
<text x="269.2" y="246.9">IN</text>
<text x="269.2" y="267.2">IN</text>
<text x="269.2" y="272.3">IN</text>
<text x="269.2" y="292.6">IN</text>
<text x="269.2" y="297.7">IN</text>
<text x="269.2" y="318">IN</text>
<text x="269.2" y="323.1">IN</text>
<text x="268.9" y="343.4">BI</text>
<text x="268.9" y="358.6">BI</text>
<text x="704.5" y="493.8">PAGE TITLE</text>
<text x="807.4" y="505.2">DRAWING NUMBER</text>
<text x="849.3" y="505.2">SIZE</text>
<text x="807.4" y="515.4">REVISION</text>
<text x="807.4" y="525.5">BRANCH</text>
<text x="807.4" y="535.7">PAGE</text>
<text x="807.4" y="545.8">SHEET</text>
</g>
<g font-size="2.3">
<text x="174.5" y="75.9">20</text>
<text x="179.1" y="75.9">15</text>
<text x="183.6" y="75.9">14</text>
<text x="188.2" y="75.9">8</text>
<text x="639" y="75.9">7</text>
<text x="642.1" y="75.9">8</text>
<text x="645.1" y="75.9">9</text>
<text x="648.2" y="75.9">10</text>
<text x="652.7" y="75.9">14</text>
<text x="657.3" y="75.9">15</text>
<text x="661.9" y="75.9">18</text>
<text x="262.5" y="190.2">30</text>
<text x="262.5" y="195.3">30</text>
<text x="262.5" y="215.6">30</text>
<text x="262.5" y="220.7">30</text>
<text x="262.5" y="241">30</text>
<text x="262.5" y="246.1">30</text>
<text x="262.5" y="266.4">31</text>
<text x="262.5" y="271.5">31</text>
<text x="262.5" y="291.8">31</text>
<text x="262.5" y="296.9">31</text>
<text x="262.5" y="317.2">31</text>
<text x="262.5" y="322.3">31</text>
<text x="262.6" y="342.6">30</text>
<text x="262.6" y="357.9">31</text>
<text x="240" y="403.6">18</text>
<text x="244.6" y="403.6">15</text>
<text x="249.2" y="403.6">14</text>
<text x="253.8" y="403.6">10</text>
<text x="258.3" y="403.6">9</text>
<text x="261.4" y="403.6">8</text>
<text x="264.4" y="403.6">7</text>
</g>
<g font-size="2.2">
<text x="559.8" y="98.8">ROOM=SOC</text>
<text x="590.2" y="98.8">ROOM=SOC</text>
</g>
<g font-size=".4">
<text x="704.5" y="490">SYNC_MASTER=sync</text>
<text x="853.9" y="490">SYNC_DATE=04/14/2017</text>
</g>
</svg>
